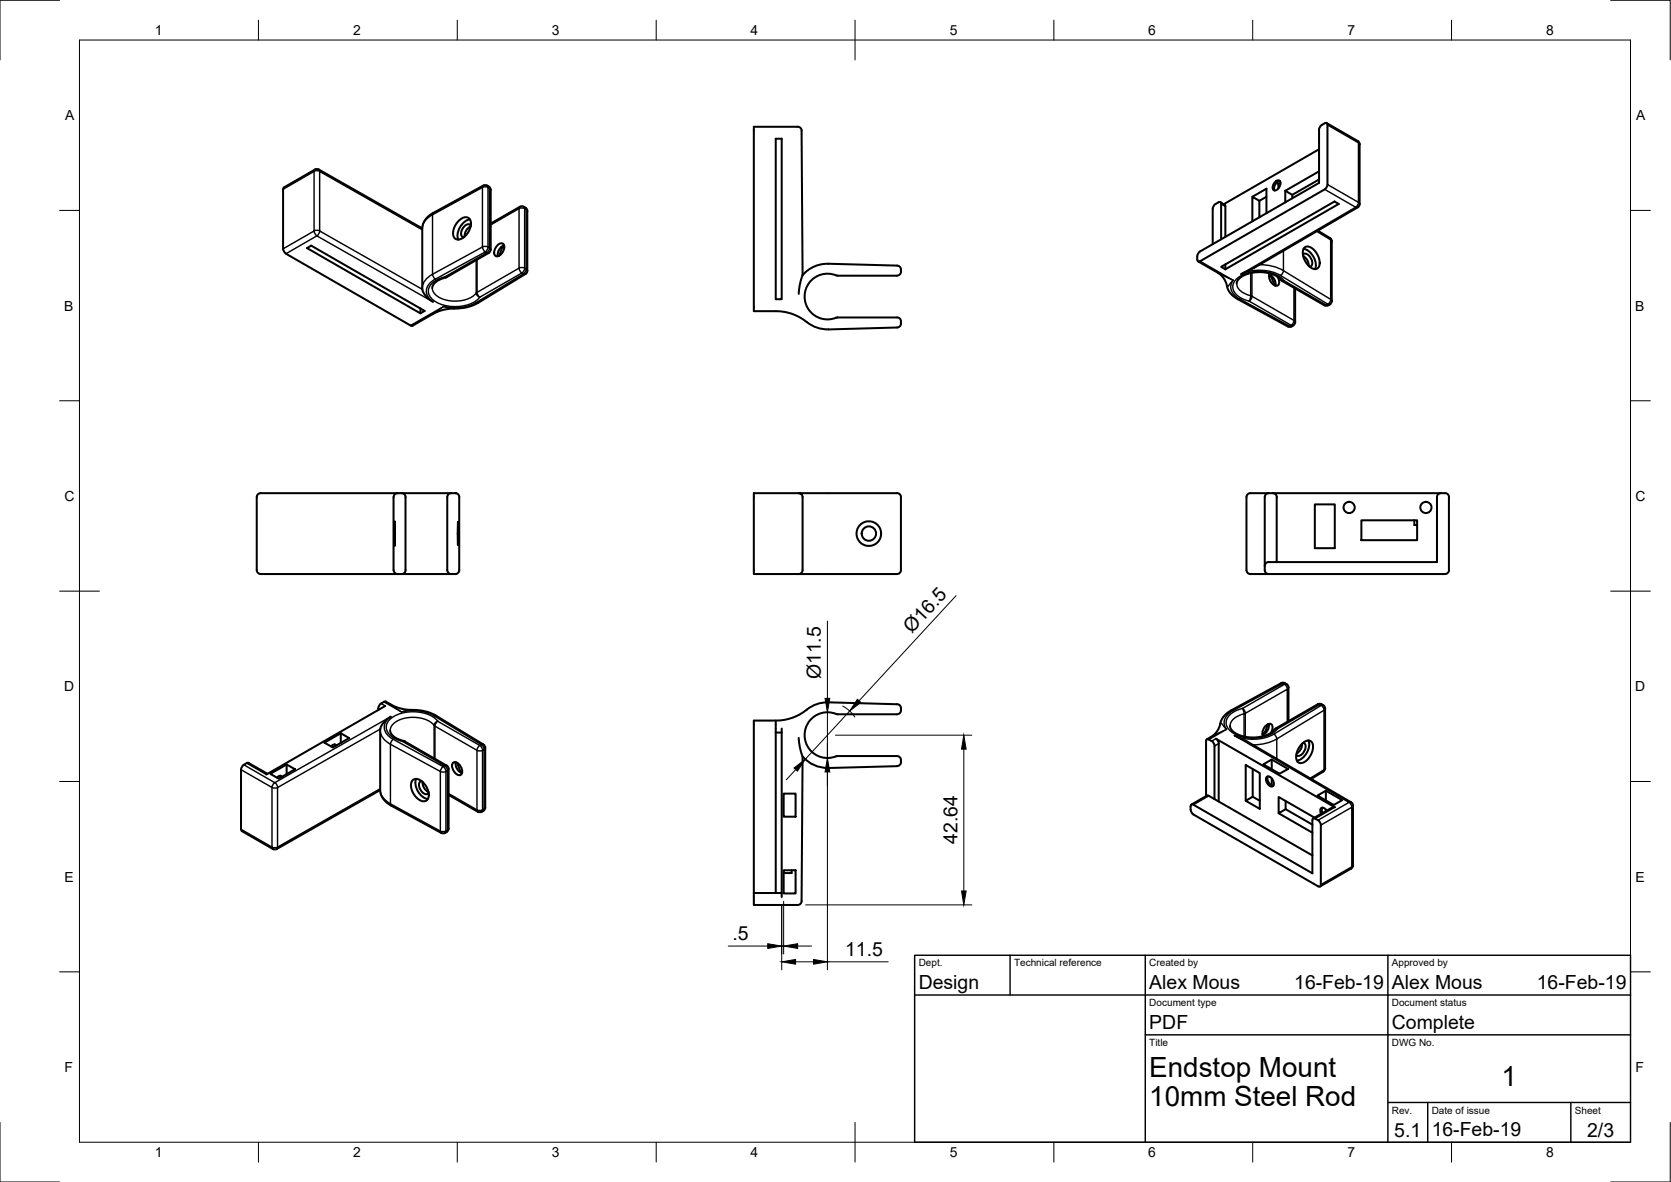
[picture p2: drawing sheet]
<svg xmlns="http://www.w3.org/2000/svg" width="420mm" height="297mm" viewBox="0 0 420 297" stroke-linecap="round" stroke-linejoin="round" font-family="sans-serif">
<!-- layer: Visible -->
<g fill="none" stroke="#000" stroke-width=".51">
<path d="M195.1 34.9h1.5v40.3h-1.5zM200.6 31.9h-11.1v46.3h5.6a14.1 14.1 0 0 1 9 3.5l2 .8 2.2 .3 17.3-.5a1.31 1.31 0 0 0 1-1.3 1.31 1.31 0 0 0-1.1-1.2h-14.9M200.6 31.8a1.01 1.01 0 0 1 1 1M201.5 32.9l.3 36.2M331.7 37.5l-24 13.8M333.6 30.9l7.8 4.5M341.4 35.4l.3 .4 .2 .5M341.9 36.3v15M71.2 47.6v14.9M71.2 47.6l.2-.5 7.8-4.5 .7-.1 26.3 14.9M115.4 55.5a1.81 1.81 0 0 1 2.8-.4 4 4 0 0 1-3.2 5.1 1.59 1.59 0 0 1-1-2.2l.5-1.4zM118.2 55.2a4.2 4.2 0 0 0-3 5"/>
<path d="M118.3 56.9a2.68 2.68 0 0 0-1.5 2.6M118.4 56.7a1.16 1.16 0 0 0-1.9 .5l-.3 .4a1.26 1.26 0 0 0 .4 2M122.9 46.9l-.6-.4-.8 .1-13 7.1-1.5 1.4a3.8 3.8 0 0 0-.8 2.3v15.1l.4 1.2a6.2 6.2 0 0 0 2.2 2.1M122.9 46.9l.3 .3 .2 .5v15l-.2 .5-.3 .4-10.6 6-2.3 1a2.2 2.2 0 0 0-1.3 1.8M130.7 52l-7.3 4.2M131.7 52l.4 .2M131.7 52l-.5-.2-.5 .2M132.1 52.2l.4 .3 .1 .5M132.6 53.1v14.9M306.3 50.9a1.9 1.9 0 0 0-1.4 1.6v8.8M306.4 50.8h.5l.2 .5M306.8 50.8l1.1 .6 .2 .5"/>
<path d="M307 51.3v8.8M308.1 51.9v7.6M314.9 49.5l3.5-2.1v6.2M316.7 54.6v-4.1l-1.8-1v6.1M318.4 49.5l-1.7 1M320.7 45.7a.73 .73 0 0 1 1.2 0 1.83 1.83 0 0 1-1.5 2.2 1.34 1.34 0 0 1 .3-2.2zM321.4 46.2v1.2M321.8 45.5a1.83 1.83 0 0 0-1.3 2.4M322 45.9l-.6 .3-.4-.2M323.2 47.9l1.7 1.1M323.2 47.9v2.9M331.3 58l3.1 1.8"/>
<path d="M331.7 45.1l-6.8 3.9v.8M331.7 43.1l-8.5 4.8M333.8 46.4v-15l-.2-.5a2.05 2.05 0 0 0-1.9 1.7v13.4l-29.9 17.2M333.8 46.3l-.2 .7-.5 .6-31.3 18M334.4 59.8l.3 .4 .2 .5v14.9a1.4 1.4 0 0 1-1.9 1.1l-10.6-6.1a8.4 8.4 0 0 0-9.1-1.6 3.1 3.1 0 0 0-2.3 2.3M341.4 52.1l-26.1 15.2-3.2 1.6M341.9 51.2l-.1 .5-.4 .4M71.2 62.5l.2 .7 .5 .6 31.3 18 .5 .1 5-2.9a14.4 14.4 0 0 1 7.4-1.6l1.9-.3 1.8-.7 12.3-7.5M77.2 62.3l1.1-.6 28.5 16.4-1.1 .6zM105.7 77.5v1.2M125.2 61.5a.91 .91 0 0 1 1.2-.3 .91 .91 0 0 1 .4 1.3l-.6 1.2a.98 .98 0 0 1-1.1 .7 .98 .98 0 0 1-.9-.9l.2-.8zM126.3 62.3l-.8 1.9"/>
<path d="M126.7 61.7a2.6 2.6 0 0 0-1.5 2.7M126.8 61.9l-.5 .4-.3-.2M132.6 68l-.1 .5-.4 .4M201.8 69.1l-.7 2.5-.3 2.3M201.8 69.1a8.2 8.2 0 0 1 6.5-2.8l17.3 .4a1.29 1.29 0 0 1 1 1.3 1.29 1.29 0 0 1-1.1 1.3h-14.9M210.2 69.2a5.7 5.7 0 0 0-7.9 5.3 5.7 5.7 0 0 0 7.9 5.3M210.2 69.2l.4 .1M210.6 79.8h-.4M301 64.4l.1 1.1 .4 .2 .3-.1M301.2 65.7l5.8 3.5 1 1.2 1.1 2.9 1.4 1.4 13.3 7.3 .7 .1 .6-.3M301.8 63.2l-.5 .5-.2 .7M307 67.1l28.6-16.5 1 .7-28.5 16.4z"/>
<path d="M308.1 66.4v1.3M319.1 69.2l.5 .3 .2-.1M319.1 69a2.6 2.6 0 0 1 1.6 2.8M319.3 68.7a2.27 2.27 0 0 0 1.8 3.1 1.47 1.47 0 0 0 .1-2.3M319.6 69.5l.9 2.2M325.6 72.5l.1 8.4-.2 .5-.3 .4M327.6 63.9a1.34 1.34 0 0 1 1.9 .8l.4 .8a1.1 1.1 0 0 1-.6 1.5M327.7 64.4a2.75 2.75 0 0 1 1.4 2.4M327.8 62.6a4.2 4.2 0 0 1 2.9 5M327.9 62.3a1.66 1.66 0 0 1 2.4 .4 3.9 3.9 0 0 1 1.1 4.6 1.81 1.81 0 0 1-2.4-.6 4.1 4.1 0 0 1-1.1-4.4zM65.6 123.9h48.9M65.6 123.9a1.01 1.01 0 0 0-1 1v18.4a1.01 1.01 0 0 0 1 1h35.4"/>
<path d="M99 124.9v18.4M99.2 131v6.2zM100 123.9a1.01 1.01 0 0 0-1 1M101 123.9a.97 .97 0 0 1 1 1v18.4a1.01 1.01 0 0 1-1 1M113.5 123.9a1.01 1.01 0 0 0-1 1v18.4a1.01 1.01 0 0 0 1 1M114.5 123.9a1.01 1.01 0 0 1 1 1v18.4a.97 .97 0 0 1-1 1h-1M115.1 134.1h.2M115.1 131.2l.1 5.8 .1-2.9M115.2 131.2l.1 2.9M200.8 123.9h-11.3v20.4h11.4l.8-.6 .1-18.9-.4-.6-.6-.3h24.7M225.5 123.9a.97 .97 0 0 1 1 1v18.4a1.01 1.01 0 0 1-1 1h-24.7M314.4 123.9h48.9"/>
<path d="M314.4 123.9a1.01 1.01 0 0 0-1 1v18.4a1.37 1.37 0 0 0 1.7 1h3.9M319 123.9a1.01 1.01 0 0 0-1 1v18.4a1.01 1.01 0 0 0 1 1M320 123.9a1.01 1.01 0 0 1 1 1v16.4M330.6 126.8h5v11h-5zM342.3 130.8h14v4.9h-14zM355.6 130.8v1.1h.7M362.3 123.9a1.01 1.01 0 0 0-1 1v16.4l-42.3-.1a1.01 1.01 0 0 0-1 1M363.3 123.9a.97 .97 0 0 1 1 1v18.4a1.01 1.01 0 0 1-1 1h-44.3M99 143.3a1.01 1.01 0 0 0 1 1M101 144.3h12.5M95.8 176.8l1.1-.5 1.2 .7a14.4 14.4 0 0 0 7.4 1.5l2.1 .5 1.6 .6 12.3 7.5M95.8 176.8l-.6 .9-.1 .7"/>
<path d="M96.9 177.4l-29.9 17.2M210.2 179.4a5.7 5.7 0 0 0-7.9 5.3 5.7 5.7 0 0 0 7.9 5.4M210.2 179.4l.4 .1M210.6 179.5h14.9a1.29 1.29 0 0 0 1.1-1.3 1.29 1.29 0 0 0-1-1.2l-17.3-.5a8.8 8.8 0 0 0-6.3 2.5 12.4 12.4 0 0 1-6.9 2.1h-5.6v43.3M322.1 171.7l-13.5 7.5-1.2 1.3-.8 2.3-.7 1.1-1 1.1-1.4 .8M322.1 171.7a1.43 1.43 0 0 1 1.9 1.1v8.4M332.7 177.2l-.6-.3-.8 .1-10.5 6.1a8.2 8.2 0 0 1-8.7 1.8 3.3 3.3 0 0 1-2.8-2.5M332.7 177.2l.4 .4 .1 .5M333.2 178.1v14.9M61.3 192.2l-.5 .5-.2 .7v15l.2 .5M62.5 191.7l4.8 2.8M62.5 191.7h-.3l-.9 .5"/>
<path d="M68 194.5l4.1-2.4 2.1 1.2-4.1 2.4zM70.5 194.9l.2 .5M70.9 195.2a.76 .76 0 0 0-1.3 .2M72.1 192.1v2.4M81.6 186.6l4.1-2.3 2.1 1.2-4.1 2.3zM84.2 187.1l.1 .4M84.6 187.3a.77 .77 0 0 0-1.3 .3M85.7 184.3v2.4M95.6 198.6a4.8 4.8 0 0 0 2.8 3.9l12.5 6.8 .5 .1 .5-.1M95.6 198.6l-26.2 14.8-.8-.1-7.8-4.4M98.1 183.6l.3 .9 .8 .8 2.6 1M98.3 180.1l-1.9 1.5-.8 1.5v15.5"/>
<path d="M101.7 186.3l10.6 6.1M103.7 196.2a1.89 1.89 0 0 1 2.8 .6 3.5 3.5 0 0 1 .9 4.3 2.39 2.39 0 0 1-3.2-1.4 3.4 3.4 0 0 1-.5-3.5zM104.6 195.7a4.2 4.2 0 0 0 3 5.1M106 196.3a1.26 1.26 0 0 0-.4 2l.3 .4a1.16 1.16 0 0 0 1.9 .5M106.3 196.5a2.68 2.68 0 0 0 1.5 2.5M112.3 192.4l.4 .3 .1 .5v15l-.3 .7-.6 .4M113.9 191.7a1.61 1.61 0 0 1 2.2 1.4 .98 .98 0 0 1 .1 1.2 .98 .98 0 0 1-1.3 .3 2.35 2.35 0 0 1-1-2.9zM114.6 191.5a2.6 2.6 0 0 0 1.6 2.8M114.9 191.7l.8 2.1M115.5 193.9l.2-.1 .5 .2M121.5 187.1l.4 .3 .1 .5v15a1.41 1.41 0 0 1-1.9 1.1l-7.3-4.2M195.1 181.1v3"/>
<path d="M195.1 184.1v40.3M195.1 184.1h1.5M196.6 183.1v42.3M197 199.4h3v5.8h-3zM200.8 185.4l.3 2.3 .7 2.4-.3 36.3M210.6 190h14.9a1.31 1.31 0 0 1 1.1 1.3 1.31 1.31 0 0 1-1 1.2l-17.3 .5a8.2 8.2 0 0 1-6.5-2.9M210.6 190l-.4 .1M304 185.9a1.83 1.83 0 0 1 1.4 1.6v13.3M304 200l1.4 .8M304 200l-.5-.1-3.9 2.3M304 185.8h-.5l-.2 .4v13.9M310.4 184.8l3.2 1.6 26.1 15.2 .4 .4 .1 15.7-.5 .6-7.8 4.5"/>
<path d="M315 193.3v6.9M317.6 192.1l2.2-1.2 4.1 2.3-2.2 1.2zM318 184.1l-.6 .4M318.5 195.2a1.57 1.57 0 0 1 1.8 2.1 .85 .85 0 0 1-.9 .3 .85 .85 0 0 1-.7-.6l-.2-.4a1.27 1.27 0 0 1 0-1.4zM318.8 195.1a1.83 1.83 0 0 0 1.4 2.4M318.8 182l-.8 2.1 .2 .1M319 181.9a2.6 2.6 0 0 1-1.5 2.7M319.5 184.2a1.47 1.47 0 0 0-.1-2.3 2.27 2.27 0 0 0-1.7 3.1M319.8 190.9v2.4M319.8 195.7v1.7M327.3 187a1.69 1.69 0 0 1 2.6-.4 4.3 4.3 0 0 1-2.6 5.2 1.3 1.3 0 0 1-1.4-1.8l.3-1.3zM327.4 186.9a2.75 2.75 0 0 1-1.4 2.4"/>
<path d="M327.6 186.7a1.24 1.24 0 0 1 .4 1.9l-.4 .7a1.2 1.2 0 0 1-1.7 .4M329 186.1a4.2 4.2 0 0 1-2.9 5M331.3 199.9l2.1-1.2 4.1 2.4-2.1 1.2zM333.2 193l-.1 .5-.4 .4-3 1.9M333.4 198.7v2.5M197 218.7h3v5.8h-3zM199.1 218.7v.7h-2.1M299.4 202.6v.9M299.4 203.4l.2 .7 .5 .6 31.3 18 .5 .1 .2-.5M299.4 202.6l.2-.4h.5l29.9 17.3v-13.4l.2-.5 .5 .1M305.4 200.8l24.6 14.2M306.4 201.4l.1-14.5-.3-.7-.5-.6 29.9 17.3"/>
<path d="M315 200.2l-1.8 1v-9l3.6 2.1v9l-3.6-2.1M315 200.2l1.8 1M321.5 204.4l8.5 4.9M323.3 203.4l-1.8 1v-4.1l9 5.2M323.3 201.3v2.1l6.7 3.8M330.7 205.7a1.89 1.89 0 0 1 1.4 1.7M332.1 207.4v14.9M332.5 203l-.2 .6 .2 .7M333.4 203.5v.3M333.6 203.7a.96 .96 0 0 0-1.5-.4l.1 1.2M335.1 202.8l.6 .1M335.2 202.8l-5 2.9"/>
<path d="M189.5 224.4v3h11.1M189.5 224.4h7.1M201.6 226.4a1.01 1.01 0 0 1-1 1"/>
<circle cx="218.5" cy="134.1" r="3.1"/>
<circle cx="218.5" cy="134.1" r="1.81"/>
<circle cx="339.2" cy="127.5" r="1.41"/>
<circle cx="358.5" cy="127.5" r="1.41"/>
</g>
<!-- layer: Visible Narrow -->
<g fill="none" stroke="#000" stroke-width=".36">
<path d="M333.8 31.4l7.8 4.5v14.9M341.4 35.4l.5 .9M79 43.1l-7.8 4.5M79 43.1v14.9M79 58l-7.8 4.5M79.2 42.6l-.2 .5M80.2 42.6l.2 .5-.7-.2-.7 .2M80.4 58l25.8 14.7M80.4 58l-.7-.1-.7 .1M80.4 58l-.2 .7-.5 .6-.5-.6-.2-.7M106.2 57.7l-25.8-14.6v14.9M108.8 54v14.9"/>
<path d="M108.8 54l-1.3 .8a3.6 3.6 0 0 0-1.3 2.6M109 53.5l-.2 .4M121.3 47.1v15M121.3 47.1l-12.5 6.9M121.5 46.6l-.2 .5M122.5 46.6l.2 .5-.7-.2-.7 .2M122.9 46.9l.2 .4M123.1 47.3l-.4-.2v15l.4 .2M123.1 47.3v15M123.1 47.3l.3 .4M130.5 52.4v15M130.5 52.4l-7.1 4.1"/>
<path d="M130.7 52l-.2 .4M131.7 52l.2 .4-.7-.2-.7 .2M131.9 52.4l.4 .2v15l-.4-.2zM132.1 52.2l.2 .4M132.3 52.6l.3 .4M307 51.3l1.1 .6M331.1 58.1l3.5 2.2M333.1 47.6l7.8 4.5M333.8 46.4l7.8 4.4M334.4 59.8l.2 .5M340.9 52.1l-28.8 16.8a11.4 11.4 0 0 1 9.9 .3M340.9 52.1h.5"/>
<path d="M341.6 50.8l.3 .4M341.6 50.8l-.2 .7-.5 .6M71.9 63.8l7.8-4.5 29.1 16.5M108.7 72.4a3.5 3.5 0 0 0 2.7 2.8 8.1 8.1 0 0 0 8.3-1.6M108.8 68.9l-1.3 .9a3.6 3.6 0 0 0-1.3 2.6M108.8 68.9l.2 .7 .5 .5M109.5 70.1a3.2 3.2 0 0 0-1.9 4.5l1.3 1.2M111.5 77l-2.8 2M111.5 77l2.8 .5M111.5 77l-8.3 4.8M111.8 69.6a4.9 4.9 0 0 0-4.1 3.4 4.4 4.4 0 0 0 3.9 3.7 9.8 9.8 0 0 0 8.6-1.5l.5-.5M111.8 69.6h.5"/>
<path d="M111.8 69.6l.3 .1M119.7 76a11.2 11.2 0 0 1-8.2 1M119.7 76l.5 .1M119.7 73.6a1.2 1.2 0 0 0 1 1.1M119.7 65.4v8.2M119.9 73.5l.3 .7 .5 .5M119.9 73.5l-.2 .1M120 65.3v8.2M120.6 74.7l10.6-6.1 .4 .2-11.9 7.3M121.3 62.1l-12.5 6.8M121.3 62.1l.7-.2 .7 .2-.2 .7-.5 .5M121.3 62.1l.2 .7 .5 .5"/>
<path d="M122 63.3l.4 .2-10.6 6.1M122 63.3l-12.5 6.9M123.1 62.3l.3 .4M123.1 62.3l-.2 .7-.5 .5 .5 .1M130.5 67.4l.7-.2 .7 .2-.2 .7-.5 .5-.5-.5zM130.5 67.4l-10.5 6.1M132.6 68l-.3-.4-.2 .7-.5 .5 .5 .1M301.8 65.6l8.2 4.8M306.2 68.5l3.8 1.9M310 70.4l-1.1 1.5-.2 .1-.2-.1M310.1 70.4a3.1 3.1 0 0 0 1.6 4.7M311 71.3a3.4 3.4 0 0 0 2.6 2.8l.9 .2"/>
<path d="M311.7 75.1l12.6 6.9M311.7 75.1l-.4 .1M314.1 75.7l10.6 6.1-.4 .2M314.5 68.6v5.7M314.5 74.3l-.4 1.4M314.5 74.3l.3 .1M314.8 68.6v5.9M314.8 74.5l10.6 6M314.8 74.4l-.2 .7-.5 .6M316.7 66.5a11.8 11.8 0 0 1 6 1.5M322 69.2l11.9 7.2M322.1 70.4l.8 .2"/>
<path d="M322.7 63v5M322.7 68l11.9 7.2M322.7 68l-.2 .7-.5 .5M322.9 70.6l10.6 6.1M322.9 70.6a9 9 0 0 0-9-2 4.4 4.4 0 0 0-3.9 3.6 4.1 4.1 0 0 0 3.1 3.2l1 .3M322.9 70.6h-.5M325.4 72.3v8.2M333.5 76.7h.5M333.5 76.7h-.5M333.9 76.4l-.4 .3M333.9 76.4l.5 .1M334.6 60.3v14.9"/>
<path d="M334.6 75.2l.3 .4M334.6 60.3l.3 .4M334.6 75.2l-.2 .7-.5 .5M324.3 82h-.5M324.3 82h.5M325.4 80.5l.3 .4M325.4 80.5l-.2 .7-.5 .5 .5 .1M95.1 178l.4 .2M95.8 176.8l1.1 .6M96.5 176.4l4.5 2.5M98.1 177l2.9 1.9M101 178.9a11.4 11.4 0 0 1 8.1 1l11.9 7.2"/>
<path d="M103.7 178.4l-2.7 .5M109.6 179.8l-.5 .1M309.6 178.5l.5 .1M310 178.6a3.1 3.1 0 0 0-1.6 4.7M312.4 178l10.6-6-.4-.2-12.6 6.8M312.4 178a4.9 4.9 0 0 0-4.1 3.5 4.4 4.4 0 0 0 3.9 3.6 9.8 9.8 0 0 0 8.6-1.5l.4-.5M312.4 178l.4 1.4M312.4 178l.3 .3a.83 .83 0 0 1 .3 1l-.2 .1M312.8 179.4v5.7M312.8 179.4a4 4 0 0 0-3.5 3M322.1 171.7h1M323.5 171.9l-.5 .1 .5 .5 .2 .7 .3-.4"/>
<path d="M331.3 177h1M332.7 177.2h-.5l.5 .6 .2 .7M332.9 178.5v14.9M332.9 178.5l-11.9 7.2M333.2 178.1l-.3 .4M60.6 193.4l7.8 4.5M62 191.8l5 2.8M68.4 197.9l.7 .2 .7-.2M68.4 197.9v15M69.1 196.7l-.5 .5-.2 .7M69.1 196.7l.5 .5 .2 .7M95.6 198.2l-25.8 14.7"/>
<path d="M95.6 183.6a4.1 4.1 0 0 0 2.6 3.4M95.6 183.2l-25.8 14.7v15M95.6 198.5a4.1 4.1 0 0 0 2.6 3.5M98.2 187v15M98.2 187l12.5 6.9v15l-12.5-6.9M98.9 185.8l-.5 .5-.2 .7M101.2 186.3l10.6 6.1-.4 .2-12.5-6.8a3.2 3.2 0 0 1-1.9-4.5l1.3-1.2-29.2 16.6-7.8-4.5M101.5 186.2l-.2 .1M101.8 186.3h-.5M109.2 182.3l.2 .2M109.2 182.3a8.1 8.1 0 0 0-9.8-.8 2.65 2.65 0 0 0-1.3 2.1M109.2 182.3v8.3"/>
<path d="M109.4 182.5l10.5 6.1M109.4 182.5v8.2M110.1 181.3l10.5 6 .4-.2M110.1 181.2a9 9 0 0 0-9-2 4.4 4.4 0 0 0-4 3.7 4.1 4.1 0 0 0 3.1 3.1l1 .3M110.1 181.2l-.5 .6-.2 .7M110.1 181.2a1.2 1.2 0 0 0-.9 1.1M111.2 192.9l.2-.3 .3 .3 .4 1-.7 .1-.7-.1zM112.1 193.9l.4-.2v14.9M112.1 193.9v14.9M112.3 192.4h-.5l.5 .5 .2 .7 .3-.4M112.8 199.4l7.1 4.1M119.9 188.6l.2-.7 .5-.6 .5 .6 .3 .7"/>
<path d="M119.9 188.6l.7 .1 .8-.1M119.9 188.6v14.9M121 187.1l.5 .5 .2 .7 .3-.4M121.3 188.6l.4-.3v15l-.4 .2M121.3 188.6v14.9M121.5 187.1h-.5M304 200l-3.9 2.2M305.7 185.6l-1 .7M306.4 186.9l-1 .6M306.8 181.8l.1-.1 .3 .1 1.2 1.5M308.4 183.3l-3.9 1.9M308.4 183.3l-4.4 2.6"/>
<path d="M320.3 184.5l.5 .5 .2 .7M320.8 183.1h.5M321 185.7a11.8 11.8 0 0 1-6 1.5M321 185.7v5M321.2 183.1l10.6-6.1 .4 .3-11.9 7.2a11.5 11.5 0 0 1-9.9 .3l28.8 16.8-7.8 4.5M321.3 183.1l-.9 .2M323.7 181.4v-8.2l-10.6 6.1v5.9M332.9 193.4l-3.5 2.2M332.9 193.4l-.2 .5M333.2 193l-.3 .4M60.6 208.4l7.8 4.5M68.4 212.9l.2 .4"/>
<path d="M68.4 212.9l.7 .1 .7-.1M69.8 212.9l-.2 .4M98.2 202l.2 .4M112.1 208.8l-.7 .2-.7-.2 .3 .5M112.1 208.8l-.2 .5M112.5 208.6l-.4 .2M112.5 208.6l-.2 .5M112.8 208.2l-.3 .4M119.9 203.5l.2 .5M119.9 203.5l.7 .2 .8-.2M121.4 203.5l-.3 .5M122 202.9l-.5 .9"/>
<path d="M332.1 207.4l7.8-4.5v14.9l-7.8 4.5M335.6 202.9l-4.9 2.8M339.7 201.6h-.5l.5 .6 .2 .7 .3-.4M340.2 217.4l-.5 .9"/>
</g>
<!-- layer: Visible -->
<g fill="#000">
<circle cx="100" cy="123.9" r=".25"/>
<circle cx="114.5" cy="123.9" r=".25"/>
<circle cx="100" cy="144.3" r=".25"/>
<circle cx="114.5" cy="144.3" r=".25"/>
</g>
<!-- layer: Border -->
<g fill="none" stroke="#000" stroke-width=".25">
<path d="M15 .1h-15v15M20 10.1h390v276.9h-390zM65 5.1v5M115 5.1v5M165 5.1v5M215 5.1v10M265 5.1v5M315 5.1v5M365 5.1v5M405 .1h15v15M15 52.9h5M410 52.9h5"/>
<path d="M15 100.7h5M410 100.7h5M15 148.6h10M405 148.6h10M15 196.4h5M410 196.4h5M15 244.2h5M410 244.2h5M0 282.1v14.9h15M65 287v5M115 287v5M165 287v5"/>
<path d="M215 282.1v9.9M265 287v5M315 287v5M365 287v5M420 282.1v14.9h-15"/>
</g>
<!-- layer: TitleBlock -->
<path d="M230 240.1h180v46.9h-180zM230 250h180M254 240.1v9.9M288 240.1v46.9M349 240.1v46.9M288 260.1h122M349 277.1h61M359 277.1v9.9M395 277.1v9.9" fill="none" stroke="#000" stroke-width=".36"/>
<!-- layer: Dimensions -->
<g fill="none" stroke="#000" stroke-width=".25">
<path d="M208 156.1v19.4M240.4 149.7l-24.4 26.4M208 179v64.7M211.9 177.4l1.9 1.4 1.1 1.4M213.6 178.7l-11.1 12.1M200.1 193.4l-2.4 2.6M210.1 184.7h34.2M242.3 188.3v35.6M183.1 237.8h9.9M196.6 227.4v16.3M196.6 237.8h.4M197 226.5v13.2"/>
<path d="M200.6 237.8h3.4M202.6 227.4h41.7M200 241.7h4.6M208 241.7h15.3"/>
</g>
<path d="M207.5 175.5h1.1l-.6 3.5zM215.6 175.7l.9 .8-2.9 2.2zM199.6 193l2.9-2.2-2 3zM208 190.5l.6 3.5h-1.1zM242.3 184.7l.6 3.6h-1.1zM193 237.2l3.6 .6-3.6 .5zM197 237.8l3.6-.6v1.1zM241.8 223.9h1.1l-.6 3.5zM196.6 241.7l3.4-.6v1.2zM204.6 241.1l3.4 .6-3.4 .6z" fill="#000" stroke="#000" stroke-width=".25"/>
<g font-size="7">
<text x="289" y="270.6">Endstop Mount</text>
<text x="377.5" y="273">1</text>
<text x="289" y="278.1">10mm Steel Rod</text>
</g>
<g font-size="4.9">
<text x="229.3" y="159.3" transform="rotate(-47 229.3 159.3)">Ø16.5</text>
<text x="206.4" y="170.7" transform="rotate(-90 206.4 170.7)">Ø11.5</text>
<text x="240.8" y="212.1" transform="rotate(-90 240.8 212.1)">42.64</text>
<text x="184.2" y="236.2">.5</text>
<text x="212.5" y="240.1">11.5</text>
<text x="231" y="248.5">Design</text>
<text x="289" y="248.5">Alex Mous</text>
<text x="325.4" y="248.5">16-Feb-19</text>
<text x="350" y="248.5">Alex Mous</text>
<text x="386.4" y="248.5">16-Feb-19</text>
<text x="289" y="258.6">PDF</text>
<text x="350" y="258.6">Complete</text>
<text x="350.6" y="285.7">5.1</text>
<text x="360" y="285.5">16-Feb-19</text>
<text x="399.1" y="285.7">2/3</text>
</g>
<g font-size="3.5">
<text x="39" y="8.8">1</text>
<text x="88.8" y="8.8">2</text>
<text x="138.8" y="8.8">3</text>
<text x="188.7" y="8.8">4</text>
<text x="238.8" y="8.8">5</text>
<text x="288.7" y="8.8">6</text>
<text x="338.8" y="8.8">7</text>
<text x="388.8" y="8.8">8</text>
<text x="16.4" y="30.2">A</text>
<text x="411.4" y="30.2">A</text>
<text x="16.2" y="78">B</text>
<text x="411.2" y="78">B</text>
<text x="16.2" y="125.9">C</text>
<text x="411.2" y="125.9">C</text>
<text x="16.2" y="173.7">D</text>
<text x="411.2" y="173.7">D</text>
<text x="16.2" y="221.6">E</text>
<text x="411.2" y="221.6">E</text>
<text x="16.2" y="269.4">F</text>
<text x="411.2" y="269.4">F</text>
<text x="39" y="290.8">1</text>
<text x="88.8" y="290.8">2</text>
<text x="138.8" y="290.8">3</text>
<text x="188.7" y="290.8">4</text>
<text x="238.8" y="290.8">5</text>
<text x="288.7" y="290.8">6</text>
<text x="338.8" y="290.8">7</text>
<text x="388.8" y="290.8">8</text>
</g>
<g font-size="2.5">
<text x="231" y="242.9">Dept.</text>
<text x="255" y="242.9">Technical reference</text>
<text x="289" y="242.9">Created by</text>
<text x="350" y="242.9">Approved by</text>
<text x="289" y="252.8">Document type</text>
<text x="350" y="252.8">Document status</text>
<text x="289" y="262.9">Title</text>
<text x="350" y="262.9">DWG No.</text>
<text x="350" y="279.9">Rev.</text>
<text x="360" y="279.9">Date of issue</text>
<text x="396" y="279.9">Sheet</text>
</g>
</svg>
